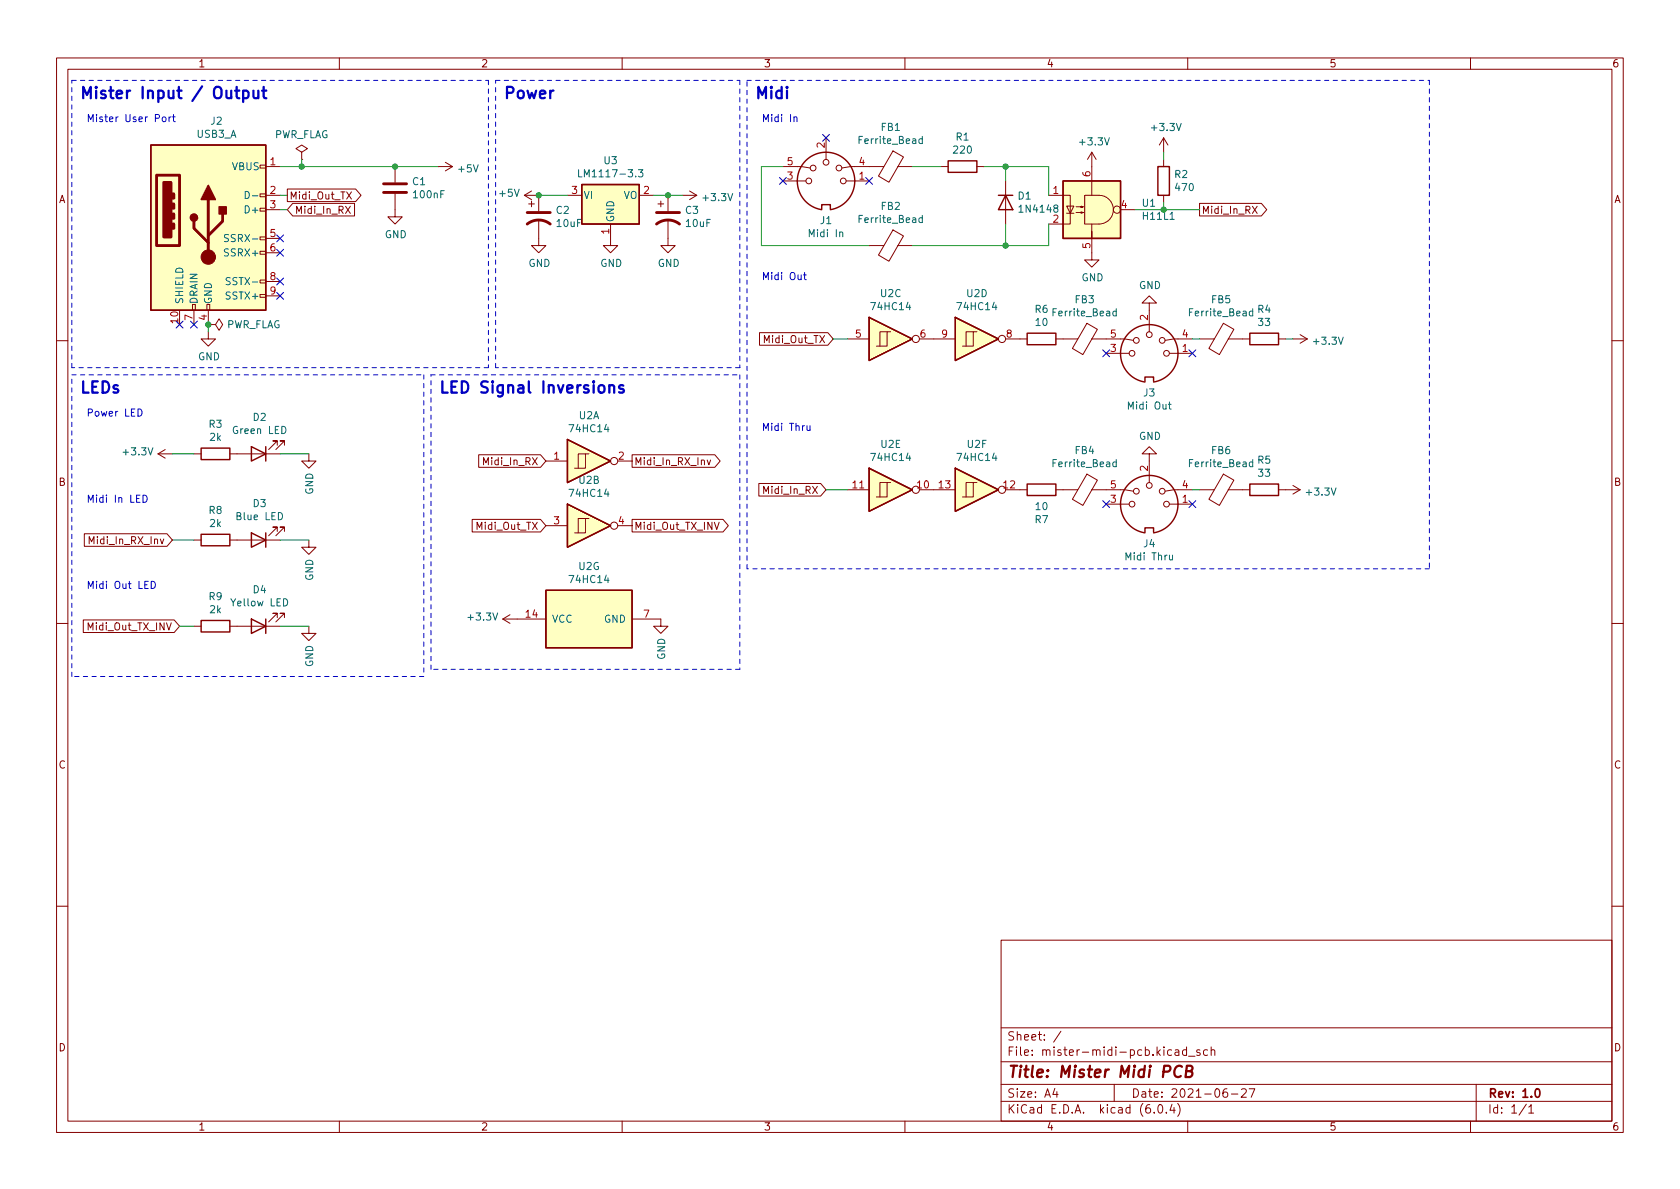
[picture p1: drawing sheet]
<svg xmlns="http://www.w3.org/2000/svg" width="297mm" height="210mm" viewBox="0 0 297 210" stroke-linecap="round" stroke-linejoin="round" font-family="sans-serif">
<g fill="none" stroke="#840000" stroke-width=".18">
<path d="M10 10.2h277v190.1h-277zM12 12.2h273v186.1h-273zM60 10.2v2M110 10.2v2M160 10.2v2M210 10.2v2M260 10.2v2M46 36.8h1v.5h-1zM46 34.3h1v.5h-1zM46 29.2h1v.5h-1zM47 29.5h2.5M47 34.5h2.5"/>
<path d="M47 37.1h2.5M50.8 33.4h12.1l.9 1.1-.9 1.1h-12.1zM51.8 36h10.9v2.2h-10.9l-1-1.1zM53.3 26.9l1.1-.6-1.1-.7-1 .7 1 .6v1.3M53.3 28.2h.1M61.1 36.5l.8 1.2M61.3 33.9l.8 1.3M61.9 36.5l-.8 1.2M62.1 33.9l-.8 1.3M69.8 34.3v4h1.3l-1.3 1.3-1.2-1.3h1.2M69.8 29.5v2.8M77.5 29.5h2.5"/>
<path d="M78.7 28.7l1.3 .8M80 29.5l-1.3 .7M92.7 34.5h2.5v2.8M92.7 34.5l1.3 .8M93.5 36.1h1M94 33.8l-1.3 .7M94 35.6v1M95.2 38.9v4.5h1.3l-1.3 1.3-1.2-1.3h1.2M100.3 34.5h2.6M107.9 39.6v3.8h1.3l-1.3 1.3-1.2-1.3h1.2M113 34.5h2.6M116.3 36.1h1"/>
<path d="M116.8 35.6v1M118.1 38.9v4.5h1.3l-1.3 1.3-1.3-1.3h1.3M118.1 34.5v2.8M120.6 34.5h2.6M121.9 33.8l1.3 .7M123.2 34.5l-1.3 .8M138.4 29.5h3.3l1.6 .2M138.4 32h4.1M146 24.4v3.8M149.6 32h4.1M156.3 29.5h-5.9l-1.6 .2M157.9 26.7l1.8 1.1-2.5 4.4-1.9-1.1z"/>
<path d="M158.7 29.5h2.6M166.4 29.5h1.2M172.7 29.5h1.3M177.8 32v7.6M185.4 34.5h3.8v5.1h-3.8M188.6 36.4h1.3l-.7 1.3zM188.6 37.7h1.3M190.2 37.6h1.3l-.4 .1v-.2l.4 .1M190.2 36.6h1.3l-.4 .1v-.3l.4 .2M191.8 34.5h2.5a2.54 2.54 0 0 1 2.6 2.6 2.54 2.54 0 0 1-2.6 2.5h-2.5zM193 39.6v2.6v-1.3M193 26.9l-.7 1.3"/>
<path d="M193 26.9v7.6M193 26.9l.8 1.3M198.1 37.1h2.6M205.7 24.4l-.7 1.2M205.7 24.4v2.5M205.7 28.2v1.3M205.7 34.5v1.3M205.7 24.4l.8 1.2M212.1 36h10.9l1 1.1-1 1.1h-10.9zM221.4 36.5l.9 1.2M222.3 36.5l-.9 1.2M34 53.8h.5v1.1h-.5z"/>
<path d="M34.3 54.9v2.5M36.6 53.8h.5v1.1h-.5zM36.8 57.4h1.3l.6-1 .7 1-.7 1-.6-1M36.8 57.4h.1M36.8 58.7v1.2h1.3l-1.3 1.3-1.2-1.3h1.2M36.8 54.9v2.5M46 52.1h1v.5h-1zM46 49.5h1v.5h-1zM46 44.4h1v.6h-1zM46 41.9h1v.5h-1zM47 42.2h2.5M47 44.7h2.5"/>
<path d="M47 49.8h2.5M47 52.3h2.5M134.3 58.8h12.1l.9 1.1-.9 1.1h-12.1zM149.9 59.9h3.8M153.7 43.4h2.6M156.8 58.7h-1.2v2.5M157.5 58.7h-.7v2.5h-1.9M157.9 40.7l1.8 1-2.5 4.5-1.9-1.1zM158.7 43.4h2.6M162.6 59.9h6.3M172.1 58.7h-1.3v2.5M172.7 58.7h-.6v2.5h-1.9"/>
<path d="M177.8 59.9h3.8M186.7 59.9h3.9M192.2 57.2l1.8 1-2.5 4.5-1.9-1.1zM193 42.2v3.8h1.3l-1.3 1.2-1.2-1.2h1.2M193 59.9h5.9l1.5 .3M203.2 53.6h-1.3l1.3-1.3 1.3 1.3h-1.3v5.1M210.8 59.9h-3.3l-1.5 .3M212.1 59.9h2.6M216.3 57.2l1.9 1-2.6 4.5-1.9-1.1zM217.2 59.9h3.8M226.1 59.9h1.2M228.6 59.9h2.5"/>
<path d="M229.9 59.2l1.2 .7M231.1 59.9l-1.2 .8M10 60.2h2M29.2 79.5l-1.3 .8M49 78.7v-.7h-.7h.7l-1.5 1.5M50.3 78.7v-.7h-.8h.8l-1.5 1.5M195.6 62.5h4M206.8 62.5h4M285 60.2h2M14.9 94.4h14.6l1 1.1-1 1.1h-14.6zM27.9 80.3h2.6M27.9 80.3l1.3 .7"/>
<path d="M34.3 95.5h1.3M34.3 80.3h1.3M40.6 95.5h8.9M40.6 80.3h8.9M49 94v-.8h-.7h.7l-1.5 1.5M50.3 94v-.8h-.8h.8l-1.5 1.5M54.6 80.3v1.2h1.3l-1.3 1.3-1.3-1.3h1.3M54.6 95.5v1.3h1.3l-1.3 1.2-1.3-1.2h1.3M83.5 91.8h12.1l.9 1.2-.9 1.1h-12.1zM84.6 80.4h11l.9 1.1-.9 1.1h-11zM96.5 93h3.8M96.5 81.5h3.8"/>
<path d="M103.5 91.7h-1.3v2.5M103.5 80.3h-1.3v2.5M104.1 91.7h-.6v2.5h-1.9M104.1 80.3h-.6v2.5h-1.9M109.2 93h2.6M109.2 81.5h2.6M111.8 80.4h14.6l.9 1.1-.9 1.1h-14.6zM111.8 91.8h16l1 1.2-1 1.1h-16zM125 81.3l.3 .9 .3-.9M126.3 92.4l.4 1.2 .5-1.2M134.2 85.5h10.9l.9 1.1-.9 1.1h-10.9zM149.9 86.6h3.8"/>
<path d="M156.8 85.3h-1.2v2.6M157.5 85.3h-.7v2.6h-1.9M162.6 86.6h6.3M172.1 85.3h-1.3v2.6M172.7 85.3h-.6v2.6h-1.9M177.8 86.6h3.8M186.7 86.6h3.9M192.2 83.8l1.8 1.1-2.5 4.5-1.9-1.1zM193 86.6h5.9l1.5 .3M195.6 89.1h4M203.2 80.3h-1.3l1.3-1.3 1.3 1.3h-1.3v5M206.8 89.1h4"/>
<path d="M210.8 86.6h-3.3l-1.5 .3M212.1 86.6h2.6M216.3 83.8l1.9 1.1-2.6 4.5-1.9-1.1zM217.2 86.6h3.8M226.1 86.6h3.8M228.6 85.8l1.3 .8M229.9 86.6l-1.3 .8M10 110.2h2M14.7 109.6h16.1l.9 1.1-.9 1.1h-16.1zM34.3 110.7h1.3M40.6 110.7h8.9M49 109.2v-.7h-.7h.7l-1.5 1.5"/>
<path d="M50.3 109.2v-.7h-.8h.8l-1.5 1.5M54.6 110.7v1.3h1.3l-1.3 1.3-1.3-1.3h1.3M88.9 109.5h7.6M88.9 109.5l1.3 .7M90.2 108.7l-1.3 .8M111.8 109.5h5v1.2h1.3l-1.3 1.3-1.2-1.3h1.2M285 110.2h2M10 160.2h2M177 166.3h108v32h-108zM285 160.2h2M60 198.3v2M110 198.3v2"/>
<path d="M160 198.3v2M177 194.8h108M177 191.8h108M177 187.8h108M177 181.8h108M186.5 192.5l-.4 1h1M186.9 193v1M187.6 182.4l-1.3 1.9M197 191.8v3M204.1 196.7v.1M204.9 195.4l.2-.1a.81 .81 0 0 1 .6 .7 .81 .81 0 0 1-.3 .8h-.2a.81 .81 0 0 1-.6-.6 .81 .81 0 0 1 .3-.8zM206.2 196.7v.1"/>
<path d="M207.2 195.3l-.3 1h.9M207.6 195.8v1M207.8 185.7h.6v.9M208.2 195.1a1.72 1.72 0 0 1 0 2.3M208.4 186l-.5 .1a.29 .29 0 0 0-.2 .2 .29 .29 0 0 0 .2 .3h.5M209.8 185.7l-.4-.1-.3 .3v.4l.1 .3h.6M209.8 185.1v1.5M210 198.3v2M210.1 186.8h1.2M212.1 185.7l-.3-.1-.2 .2v.3l.5 .1v.4h-.5M213.5 185.7l-.4-.1-.3 .3v.4l.1 .3h.6M214.1 185.8l.3-.2 .3 .1 .1 .9"/>
<path d="M214.1 185.1v1.5M216.9 192.5a.59 .59 0 0 0-.7 .7v.5l.2 .3h.4l.2-.1 .1-.5-.2-.2-.4-.1-.3 .3M217.7 193.5h1.2M219.5 192.7l.6-.2 .2 .2 .1 .3-1 1h1M220.9 192.5h1l-.7 1.5M260 198.3v2M261 191.8v6.5M269.9 195.3l-1.3 1.9M270.3 195.8l.4-.5v1.5M270.3 196.8h.9"/>
<circle cx="143" cy="32" r=".51"/>
<circle cx="143.8" cy="29.7" r=".51"/>
<circle cx="146.1" cy="28.7" r=".51"/>
<circle cx="148.3" cy="29.7" r=".51"/>
<circle cx="149.1" cy="32" r=".51"/>
<circle cx="197.5" cy="37.1" r=".63"/>
<circle cx="161.9" cy="59.9" r=".63"/>
<circle cx="177.2" cy="59.9" r=".63"/>
<circle cx="203.2" cy="59.2" r=".51"/>
<circle cx="200.2" cy="62.5" r=".51"/>
<circle cx="200.9" cy="60.2" r=".51"/>
<circle cx="205.5" cy="60.2" r=".51"/>
<circle cx="206.2" cy="62.5" r=".51"/>
<circle cx="108.6" cy="93" r=".63"/>
<circle cx="108.6" cy="81.5" r=".63"/>
<circle cx="161.9" cy="86.6" r=".63"/>
<circle cx="177.2" cy="86.6" r=".63"/>
<circle cx="200.2" cy="89.1" r=".51"/>
<circle cx="200.9" cy="86.9" r=".51"/>
<circle cx="203.2" cy="85.8" r=".51"/>
<circle cx="205.5" cy="86.9" r=".51"/>
<circle cx="206.2" cy="89.1" r=".51"/>
</g>
<path d="M271.6 192.6l.2-.1a.82 .82 0 0 1 .6 .7 .82 .82 0 0 1-.3 .8h-.2a.81 .81 0 0 1-.6-.6 .81 .81 0 0 1 .3-.8z" fill="none" stroke="#840000" stroke-width=".3"/>
<path d="M209 188.7a.88 .88 0 0 0-1-.1 .88 .88 0 0 0-.4 1 .69 .69 0 0 0 .3 .8 .69 .69 0 0 0 .9-.1M209.7 189.4l.9-.1a.46 .46 0 0 0 .3-.4 .46 .46 0 0 0-.4-.4h-.6l-.3 2h.8a.53 .53 0 0 0 .4-.5 .53 .53 0 0 0-.4-.6" fill="none" stroke="#840000" stroke-width=".4"/>
<g fill="none" stroke="#840000" stroke-width=".25">
<path d="M26.7 25.6h20.3v29.3h-20.3zM102.9 32.6h10.1v7h-10.1zM145.3 37.1a5.1 5.1 0 0 1-3.5-7.8 5.1 5.1 0 0 1 8.5 0 5.1 5.1 0 0 1-3.5 7.8M145.3 37v-.8h1.5v.8M167.6 28.4h5.1v2.1h-5.1zM176.5 34.5h2.6M177.8 34.5l1.3 2.6h-2.6zM188 32h10.1v10.2h-10.1zM204.7 29.5h2.1v5h-2.1zM153.7 56.1l7.6 3.8-7.6 3.8zM168.9 56.1l7.6 3.8-7.6 3.8zM181.6 58.9h5.1v2.1h-5.1z"/>
<path d="M221 58.9h5.1v2.1h-5.1zM35.6 79.2h5v2.1h-5zM44.4 79l2.6 1.3-2.6 1.2zM47 79v2.5M100.3 77.7l7.6 3.8-7.6 3.8zM202.4 67.6a5.1 5.1 0 0 1-3.5-7.9 5.1 5.1 0 0 1 8.6 0 5.1 5.1 0 0 1-3.5 7.9M202.4 67.4v-.7h1.6v.7M35.6 94.5h5v2h-5zM44.4 94.2l2.6 1.3-2.6 1.3zM47 94.2v2.6M100.3 89.1l7.6 3.9-7.6 3.8zM153.7 82.8l7.6 3.8-7.6 3.8z"/>
<path d="M168.9 82.8l7.6 3.8-7.6 3.8zM181.6 85.6h5.1v2h-5.1zM202.4 94.2a5.1 5.1 0 0 1-3.5-7.8 5.1 5.1 0 0 1 8.6 0 5.1 5.1 0 0 1-3.5 7.8M202.4 94.1v-.8h1.6v.8M221 85.6h5.1v2h-5.1zM35.6 109.7h5v2.1h-5zM44.4 109.5l2.6 1.2-2.6 1.3zM47 109.5v2.5M96.5 104.4h15.3v10.1h-15.3z"/>
</g>
<g fill="none" stroke="#006464" stroke-width=".18">
<path d="M43.4 33.8a.64 .64 0 0 1 .7 .7 .64 .64 0 0 1-.7 .6zM44.6 34.6h1M102.3 30v1.3h.6M112.9 30h.8l-.5 .5 .4 .1v.6l-.2 .1-.5-.1M163.1 38.6l-.4-.1-.2 .2 .1 .6h.5M163.1 24.6l-.4-.1-.2 .3 .1 .5h.5M163.1 24.1v1.3M163.1 38.1v1.3M40.4 41.5h-.5l-.2 .1v.3l.6 .3 .1 .3-.2 .2h-.5M40.7 49.1h-.5l-.2 .1v.4l.6 .2 .1 .3-.2 .3-.5-.1M148.5 41.1l.2-.1 .3 .1v.8M197.4 55.1l-.4-.1-.2 .3 .1 .5h.5"/>
<path d="M197.4 54.6v1.3M221.5 55.1l-.4-.1-.2 .3 .1 .5h.5M221.5 54.6v1.3M206.6 71.5h.5M206.8 71.1v1.1l.3 .1M197.4 81.7h-.4l-.2 .2 .1 .6h.5M197.4 81.3v1.2M206.8 98.2v.8h.3l.2-.1M207.3 98.2v.8M221.5 81.7h-.4l-.2 .2 .1 .6h.5M221.5 81.3v1.2M50.1 105.9a.64 .64 0 0 1 .8 .6 .64 .64 0 0 1-.8 .6z"/>
</g>
<g fill="#ffffc2" stroke="#ffffc2" stroke-width=".18">
<path d="M168.9 56.1l7.6 3.8-7.6 3.8z"/>
<path d="M153.7 56.1l7.6 3.8-7.6 3.8z"/>
<path d="M168.9 82.8l7.6 3.8-7.6 3.8z"/>
<path d="M153.7 82.8l7.6 3.8-7.6 3.8z"/>
<path d="M96.5 104.4h15.3v10.1h-15.3z"/>
<path d="M102.9 32.6h10.1v7h-10.1z"/>
<path d="M100.3 89.1l7.6 3.9-7.6 3.8z"/>
<path d="M100.3 77.7l7.6 3.8-7.6 3.8z"/>
<path d="M26.7 25.6h20.3v29.3h-20.3z"/>
<path d="M188 32h10.1v10.2h-10.1z"/>
</g>
<g fill="none" stroke="#840000" stroke-width=".51">
<path d="M27.7 31h4v12.4h-4zM30.5 39.6h.2v.8h-.2zM30.5 37.8h.2v.8h-.2zM30.5 36.1h.2v.7h-.2zM30.5 34.3h.2v.7h-.2zM34.3 39.1v1.3l2.5 2.5M36.8 35.3v10.2M39.4 37.8v1.3l-2.6 2.6M67.8 34h4.1M67.8 32.5h4.1M93.2 39.6a3.3 3.3 0 0 1 4.1 0M93.2 37.6h4.1"/>
<path d="M116.1 39.6a3.3 3.3 0 0 1 4 0M116.1 37.6h4"/>
</g>
<path d="M29 32.3h1.2v9.6h-1.2z" fill="#840000" stroke="#840000" stroke-width=".51"/>
<g fill="#840000" stroke="#840000" stroke-width=".25">
<path d="M36.8 32.8l1.3 2.5h-2.5z"/>
<path d="M38.7 36.6h1.3v1.2h-1.3z"/>
<circle cx="34.3" cy="38.5" r=".63"/>
</g>
<circle cx="36.8" cy="45.5" r="1.27" fill="#840000" stroke="#840000" stroke-width=".18"/>
<g fill="none" stroke="#0000c2" stroke-width=".18">
<path d="M28.8 20.7h.3l.2 .2v.4l-.2 .2h-.3l-.1-.2zM29.9 20.7v.8M30.3 20.7l-.4 .2M30.5 20.7h.5M30.7 20.2v1.1l.3 .2M140.4 20.8l.2-.1h.3v.8M140.4 20.7v.8M142.1 48.6h.5M142.3 48.2v1.1l.3 .2M24.4 72.3a.64 .64 0 0 1 .7 .7 .64 .64 0 0 1-.7 .6zM142.7 75.3v.8h.3l.2-.1M143.2 75.3v.8"/>
<path d="M25.3 87.6a.64 .64 0 0 1 .7 .6 .64 .64 0 0 1-.7 .6zM26.7 102.8a.64 .64 0 0 1 .8 .6 .64 .64 0 0 1-.8 .7z"/>
</g>
<path d="M41.6 16h.7M41.8 15.4v1.7l.1 .2 .4 .1M43 16.1l.6-.1 .3 .4v.6l-.1 .3-.2 .1-.6-.1M43 16v2M44.8 16l.1 1.3a.54 .54 0 0 0 .8-.1M45.7 16v1.4M46.3 16h.8M46.6 15.4v1.7l.1 .2 .4 .1M107.7 68.3a.5 .5 0 0 1 .9 .1v1M110.2 68.2l-.5-.1-.2 .3v.3l.7 .2 .1 .2-.1 .2-.2 .1-.5-.1" fill="none" stroke="#0000c2" stroke-width=".4"/>
<g fill="none" stroke="#0000c2" stroke-width=".18" stroke-dasharray=".8 .8">
<path d="M12.7 14.2h73.7M86.4 14.2v50.8M87.6 14.2h43.2M130.8 14.2v50.8M132.1 14.2h120.6M252.7 14.2v86.4M12.7 66.3h62.2M12.7 65v-50.8M74.9 66.3v53.3M76.2 66.3h54.6M86.4 65h-73.7M87.6 65v-50.8"/>
<path d="M130.8 65h-43.2M130.8 66.3v52.1M12.7 119.6v-53.3M74.9 119.6h-62.2M76.2 118.4v-52.1M130.8 118.4h-54.6M132.1 100.6v-86.4M252.7 100.6h-120.6"/>
</g>
<g fill="none" stroke="#009600" stroke-width=".18">
<path d="M49.5 37.1h1.3M49.5 29.5h28M49.5 34.5h1.3M53.3 28.2v1.3M95.2 34.5h5.1M115.6 34.5h5M138.4 29.5h-3.8v13.9h19.1M161.3 29.5h5.1M174 29.5h11.4v5M177.8 29.5v2.5M177.8 39.6v3.8M185.4 39.6v3.8h-24.1"/>
<path d="M200.7 37.1h11.4M205.7 26.9v1.3M205.7 35.8v1.3M36.8 57.4v1.3M147.3 59.9h2.6M210.8 59.9h1.3M227.3 59.9h1.3M30.5 95.5h3.8M30.5 80.3h3.8M49.5 95.5h5.1M49.5 80.3h5.1M146 86.6h3.9"/>
<path d="M210.8 86.6h1.3M31.7 110.7h2.6M49.5 110.7h5.1"/>
</g>
<g fill="none" stroke="#000084" stroke-width=".18">
<path d="M137.8 31.4l1.2 1.2M139 31.4l-1.2 1.2M145.4 23.8l1.3 1.2M146.7 23.8l-1.3 1.2M153.1 31.4l1.2 1.2M154.3 31.4l-1.2 1.2M31.1 56.8l1.3 1.2M32.4 56.8l-1.3 1.2M33.7 56.8l1.2 1.2M34.9 56.8l-1.2 1.2M48.9 41.5l1.2 1.3M48.9 51.7l1.2 1.2"/>
<path d="M48.9 44.1l1.2 1.2M48.9 49.2l1.2 1.2M50.1 41.5l-1.2 1.3M50.1 51.7l-1.2 1.2M50.1 44.1l-1.2 1.2M50.1 49.2l-1.2 1.2M195 61.9l1.2 1.2M196.2 61.9l-1.2 1.2M210.2 61.9l1.2 1.2M211.4 61.9l-1.2 1.2M195 88.5l1.2 1.3M196.2 88.5l-1.2 1.3"/>
<path d="M210.2 88.5l1.2 1.3M211.4 88.5l-1.2 1.3"/>
</g>
<g fill="#009600" stroke="#009600" stroke-width=".18">
<circle cx="118.1" cy="34.5" r=".46"/>
<circle cx="177.8" cy="43.4" r=".46"/>
<circle cx="177.8" cy="29.5" r=".46"/>
<circle cx="95.2" cy="34.5" r=".46"/>
<circle cx="53.3" cy="29.5" r=".46"/>
<circle cx="69.8" cy="29.5" r=".46"/>
<circle cx="36.8" cy="57.4" r=".46"/>
<circle cx="205.7" cy="37.1" r=".46"/>
</g>
<g font-size="2.8" fill="#0000c2">
<text x="14" y="17.5">Mister Input / Output</text>
<text x="88.9" y="17.5">Power</text>
<text x="133.3" y="17.5">Midi</text>
<text x="14" y="69.5">LEDs</text>
<text x="77.5" y="69.5">LED Signal Inversions</text>
</g>
<text font-size="2.8" fill="#840000" x="178" y="190.6">Title: Mister Midi PCB</text>
<g font-size="2.1" fill="#840000">
<text x="178" y="184">Sheet: /</text>
<text x="178" y="186.7">File: mister-midi-pcb.kicad_sch</text>
<text x="178" y="196.9">KiCad E.D.A. kicad (6.0.4)</text>
<text x="178" y="194.1">Size: A4</text>
<text x="200" y="194.1">Date: 2021-06-27</text>
<text x="263" y="194.1">Rev: 1.0</text>
<text x="263" y="196.9">Id: 1/1</text>
</g>
<g font-size="1.8" fill="#840000">
<text x="35" y="11.9">1</text>
<text x="85" y="11.9">2</text>
<text x="135" y="11.9">3</text>
<text x="185" y="11.9">4</text>
<text x="235" y="11.9">5</text>
<text x="285" y="11.9">6</text>
<text x="10.3" y="35.9">A</text>
<text x="51.1" y="35.3">Midi_Out_TX</text>
<text x="285.3" y="35.9">A</text>
<text x="52.1" y="37.8">Midi_In_RX</text>
<text x="212.4" y="37.8">Midi_In_RX</text>
<text x="135.2" y="60.7">Midi_Out_TX</text>
<text x="85.7" y="82.3">Midi_In_RX</text>
<text x="112.1" y="82.3">Midi_In_RX_Inv</text>
<text x="10.3" y="85.9">B</text>
<text x="135.2" y="87.3">Midi_In_RX</text>
<text x="285.3" y="85.9">B</text>
<text x="84.4" y="93.7">Midi_Out_TX</text>
<text x="112.1" y="93.7">Midi_Out_TX_INV</text>
<text x="16.1" y="96.2">Midi_In_RX_Inv</text>
<text x="15.7" y="111.5">Midi_Out_TX_INV</text>
<text x="10.3" y="135.9">C</text>
<text x="285.3" y="135.9">C</text>
<text x="10.3" y="185.9">D</text>
<text x="285.3" y="185.9">D</text>
<text x="35" y="199.9">1</text>
<text x="85" y="199.9">2</text>
<text x="135" y="199.9">3</text>
<text x="185" y="199.9">4</text>
<text x="235" y="199.9">5</text>
<text x="285" y="199.9">6</text>
</g>
<g font-size="1.8" fill="#0000c2">
<text x="15.2" y="21.6">Mister User Port</text>
<text x="134.6" y="21.6">Midi In</text>
<text x="134.6" y="49.5">Midi Out</text>
<text x="15.2" y="73.6">Power LED</text>
<text x="134.6" y="76.2">Midi Thru</text>
<text x="15.2" y="88.9">Midi In LED</text>
<text x="15.2" y="104.1">Midi Out LED</text>
</g>
<g font-size="1.8" fill="#006464">
<text x="37.3" y="22">J2</text>
<text x="155.8" y="23.1">FB1</text>
<text x="203.8" y="23.2">+3.3V</text>
<text x="34.8" y="24.4">USB3_A</text>
<text x="48.4" y="24.4">PWR_FLAG</text>
<text x="106.8" y="29">U3</text>
<text x="152.1" y="25.4">Ferrite_Bead</text>
<text x="168.7" y="27.1">220</text>
<text x="169" y="24.8">R1</text>
<text x="191.1" y="25.7">+3.3V</text>
<text x="41.1" y="30.1">VBUS</text>
<text x="73" y="32.7">C1</text>
<text x="73.2" y="35">100nF</text>
<text x="81.1" y="30.5">+5V</text>
<text x="88.4" y="34.8">+5V</text>
<text x="103.1" y="35.2">VI</text>
<text x="103.2" y="31.3">LM1117-3.3</text>
<text x="110.2" y="35.2">VO</text>
<text x="124.5" y="35.6">+3.3V</text>
<text x="180" y="35.3">D1</text>
<text x="207.7" y="31.5">R2</text>
<text x="207.9" y="33.8">470</text>
<text x="43.7" y="37.7">D+</text>
<text x="98.4" y="37.8">C2</text>
<text x="98.5" y="40.1">10uF</text>
<text x="108.6" y="39.4" transform="rotate(-90 108.6 39.4)">GND</text>
<text x="121.2" y="37.8">C3</text>
<text x="121.4" y="40.1">10uF</text>
<text x="143.2" y="41.9">Midi In</text>
<text x="145.1" y="39.6">J1</text>
<text x="152.1" y="39.4">Ferrite_Bead</text>
<text x="155.8" y="37.1">FB2</text>
<text x="180.5" y="37.6">1N4148</text>
<text x="202" y="36.5">U1</text>
<text x="202.2" y="38.9">H11L1</text>
<text x="40.1" y="45.3">SSRX+</text>
<text x="40.6" y="42.8">SSRX-</text>
<text x="68" y="42.1">GND</text>
<text x="93.4" y="47.2">GND</text>
<text x="106.1" y="47.2">GND</text>
<text x="116.3" y="47.2">GND</text>
<text x="32.4" y="53.8" transform="rotate(-90 32.4 53.8)">SHIELD</text>
<text x="34.9" y="53.8" transform="rotate(-90 34.9 53.8)">DRAIN</text>
<text x="37.5" y="53.8" transform="rotate(-90 37.5 53.8)">GND</text>
<text x="40.3" y="53">SSTX+</text>
<text x="40.8" y="50.4">SSTX-</text>
<text x="155.7" y="52.5">U2C</text>
<text x="171" y="52.5">U2D</text>
<text x="190.1" y="53.6">FB3</text>
<text x="191.2" y="49.7">GND</text>
<text x="201.4" y="51.1">GND</text>
<text x="214.2" y="53.6">FB5</text>
<text x="39.9" y="58">PWR_FLAG</text>
<text x="154.2" y="54.8">74HC14</text>
<text x="169.5" y="54.8">74HC14</text>
<text x="183" y="55.3">R6</text>
<text x="183.2" y="57.6">10</text>
<text x="186.4" y="55.9">Ferrite_Bead</text>
<text x="210.5" y="55.9">Ferrite_Bead</text>
<text x="222.4" y="55.3">R4</text>
<text x="222.5" y="57.6">33</text>
<text x="35" y="63.7">GND</text>
<text x="232.4" y="61">+3.3V</text>
<text x="202.2" y="70.1">J3</text>
<text x="37" y="75.6">R3</text>
<text x="37.1" y="77.9">2k</text>
<text x="41.3" y="76.7">Green LED</text>
<text x="44.8" y="74.4">D2</text>
<text x="100.9" y="76.4">74HC14</text>
<text x="102.4" y="74.1">U2A</text>
<text x="199.7" y="72.4">Midi Out</text>
<text x="201.4" y="77.8">GND</text>
<text x="22" y="80.5">+3.3V</text>
<text x="154.2" y="81.5">74HC14</text>
<text x="155.8" y="79.2">U2E</text>
<text x="169.5" y="81.5">74HC14</text>
<text x="171" y="79.2">U2F</text>
<text x="186.4" y="82.6">Ferrite_Bead</text>
<text x="190.1" y="80.3">FB4</text>
<text x="210.5" y="82.6">Ferrite_Bead</text>
<text x="214.2" y="80.3">FB6</text>
<text x="222.4" y="82">R5</text>
<text x="44.8" y="89.7">D3</text>
<text x="55.4" y="87.5" transform="rotate(-90 55.4 87.5)">GND</text>
<text x="100.9" y="87.9">74HC14</text>
<text x="102.4" y="85.5">U2B</text>
<text x="222.5" y="84.3">33</text>
<text x="231.2" y="87.6">+3.3V</text>
<text x="37" y="90.9">R8</text>
<text x="37.1" y="93.2">2k</text>
<text x="42" y="92">Blue LED</text>
<text x="183" y="92.5">R7</text>
<text x="183.2" y="90.2">10</text>
<text x="102.3" y="100.8">U2G</text>
<text x="199.2" y="99.1">Midi Thru</text>
<text x="202.2" y="96.8">J4</text>
<text x="37" y="106.1">R9</text>
<text x="41.1" y="107.2">Yellow LED</text>
<text x="44.8" y="104.9">D4</text>
<text x="55.4" y="102.7" transform="rotate(-90 55.4 102.7)">GND</text>
<text x="100.9" y="103.1">74HC14</text>
<text x="37.1" y="108.4">2k</text>
<text x="82.9" y="109.7">+3.3V</text>
<text x="97.5" y="110.1">VCC</text>
<text x="106.8" y="110.1">GND</text>
<text x="55.4" y="118" transform="rotate(-90 55.4 118)">GND</text>
<text x="117.6" y="116.7" transform="rotate(-90 117.6 116.7)">GND</text>
</g>
<g font-size="1.8" fill="#a90000">
<text x="47.8" y="29.2">1</text>
<text x="139.2" y="29.2">5</text>
<text x="145.8" y="26.1" transform="rotate(-90 145.8 26.1)">2</text>
<text x="151.9" y="29.2">4</text>
<text x="47.8" y="34.3">2</text>
<text x="101.1" y="34.3">3</text>
<text x="113.8" y="34.3">2</text>
<text x="139.2" y="31.7">3</text>
<text x="151.9" y="31.7">1</text>
<text x="186.2" y="34.3">1</text>
<text x="192.8" y="31.2" transform="rotate(-90 192.8 31.2)">6</text>
<text x="47.8" y="36.8">3</text>
<text x="47.8" y="41.9">5</text>
<text x="107.7" y="41.4" transform="rotate(-90 107.7 41.4)">1</text>
<text x="186.2" y="39.4">2</text>
<text x="198.3" y="36.8">4</text>
<text x="47.8" y="44.4">6</text>
<text x="192.8" y="43.9" transform="rotate(-90 192.8 43.9)">5</text>
<text x="47.8" y="49.5">8</text>
<text x="47.8" y="52.1">9</text>
<text x="31.5" y="57.1" transform="rotate(-90 31.5 57.1)">10</text>
<text x="34" y="56.6" transform="rotate(-90 34 56.6)">7</text>
<text x="36.6" y="56.6" transform="rotate(-90 36.6 56.6)">4</text>
<text x="151.3" y="59.7">5</text>
<text x="162.7" y="59.7">6</text>
<text x="166.5" y="59.7">9</text>
<text x="177.9" y="59.7">8</text>
<text x="196.4" y="59.7">5</text>
<text x="202.9" y="56.6" transform="rotate(-90 202.9 56.6)">2</text>
<text x="209.1" y="59.7">4</text>
<text x="196.4" y="62.2">3</text>
<text x="209.1" y="62.2">1</text>
<text x="97.9" y="81.3">1</text>
<text x="109.4" y="81.3">2</text>
<text x="202.9" y="83.3" transform="rotate(-90 202.9 83.3)">2</text>
<text x="150.8" y="86.4">11</text>
<text x="162.2" y="86.4">10</text>
<text x="166" y="86.4">13</text>
<text x="177.5" y="86.4">12</text>
<text x="196.4" y="88.9">3</text>
<text x="196.4" y="86.4">5</text>
<text x="209.1" y="88.9">1</text>
<text x="209.1" y="86.4">4</text>
<text x="97.9" y="92.7">3</text>
<text x="109.4" y="92.7">4</text>
<text x="93" y="109.2">14</text>
<text x="113.8" y="109.2">7</text>
</g>
</svg>
